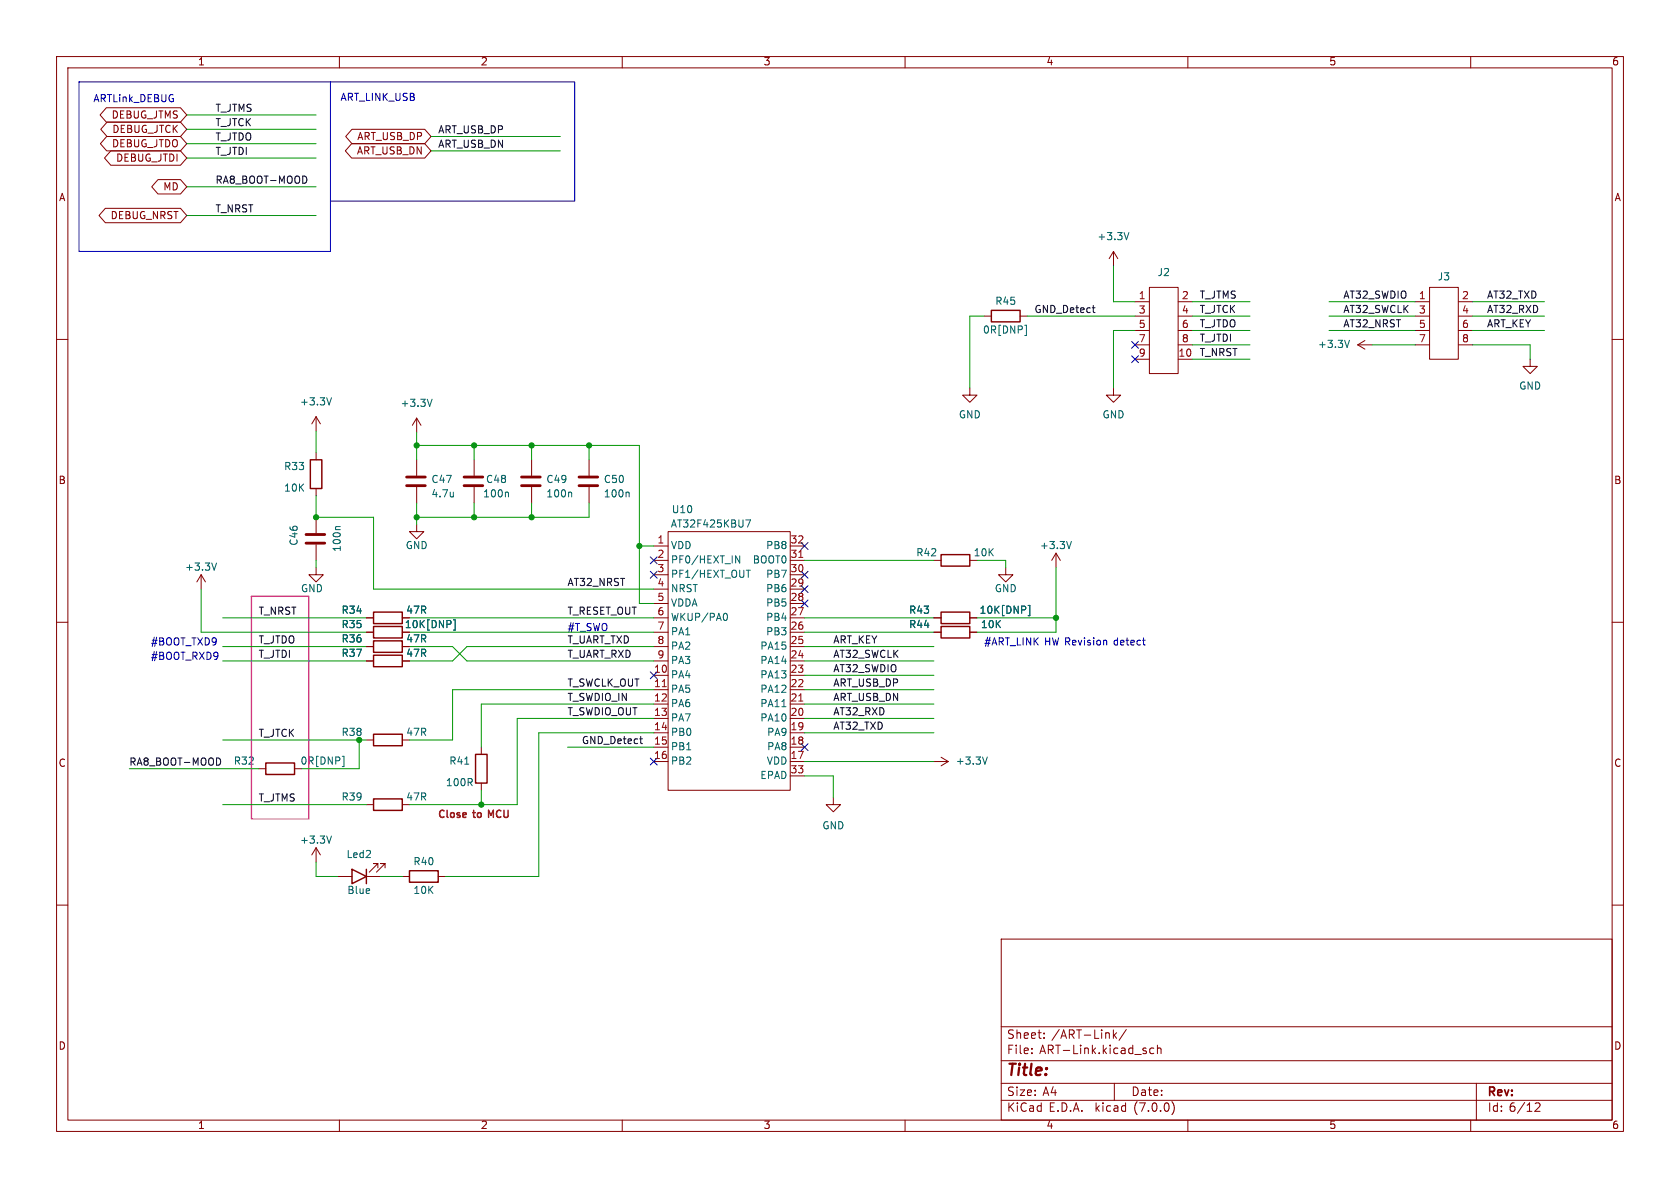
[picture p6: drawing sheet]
<svg xmlns="http://www.w3.org/2000/svg" width="297mm" height="210mm" viewBox="0 0 297 210" stroke-linecap="round" stroke-linejoin="round" font-family="sans-serif">
<g fill="none" stroke="#840000" stroke-width=".18">
<path d="M10 10h277v190h-277zM12 12h273v186h-273zM18.8 19h13.1l1.1 1.3-1.1 1.3h-13.1l-1.1-1.3zM60 10v2M110 10v2M160 10v2M210 10v2M260 10v2M18.6 36.8h13.3l1.1 1.3-1.1 1.3h-13.3l-1.1-1.3zM18.9 24.1h13l1.1 1.3-1.1 1.3h-13l-1.2-1.3zM18.9 21.6h13l1.1 1.3-1.1 1.2h-13l-1.1-1.2zM19.6 26.7h12.3l1.1 1.2-1.1 1.3h-12.3l-1.1-1.3z"/>
<path d="M27.9 31.7h4l1.1 1.3-1.1 1.3h-4l-1.1-1.3zM62.2 25.4h12.9l1.1 1.3-1.1 1.2h-12.9l-1.1-1.2zM62.2 22.9h12.9l1.1 1.2-1.1 1.3h-12.9l-1.1-1.3zM10 60h2M174 55.9h1.3M180.3 55.9h1.3M196.8 44.5v2.5M196.8 44.5l-.7 1.2M196.8 44.5l.8 1.2M200.7 55.9h2.5M200.7 53.3h2.5M200.7 58.4h2.5"/>
<path d="M203.2 50.8h5.1v15.2h-5.1zM208.3 55.9h2.5M208.3 53.3h2.5M208.3 58.4h2.5M250.2 55.9h2.5M250.2 53.3h2.5M250.2 58.4h2.5M252.7 50.8h5.1v12.7h-5.1zM257.8 55.9h2.5M257.8 53.3h2.5M257.8 58.4h2.5M285 60h2"/>
<path d="M55.9 73.7l-.8 1.2M55.9 73.7v2.5M55.9 73.7l.7 1.2M73.7 73.9l-.8 1.3M73.7 73.9v2.6M73.7 73.9l.7 1.3M171.4 68.6v1.3h1.3l-1.3 1.2-1.2-1.2h1.2M196.8 68.6v1.3h1.3l-1.3 1.2-1.2-1.2h1.2M200.7 63.5h2.5M200.7 61h2.5M208.3 63.5h2.5M208.3 61h2.5"/>
<path d="M240 61h2.6M240 61l1.3 .7M241.3 60.2l-1.3 .8M250.2 61h2.5M257.8 61h2.5M270.5 63.5v1.3h1.3l-1.3 1.2-1.3-1.2h1.3M55.9 80v1.3M55.9 86.4v1.2M55.9 91.4v2.8M55.9 96.3v2.8M73.7 92.7v1.3h1.2l-1.2 1.3-1.3-1.3h1.3M73.7 81.3v2.8"/>
<path d="M73.7 86.1v2.8M83.8 81.3v2.8M83.8 86.1v2.8M94 81.3v2.8M94 86.1v2.8M104.1 81.3v2.8M104.1 86.1v2.8M115.6 99.1h2.5M115.6 96.5h2.5M118.1 94h21.6v45.7h-21.6zM139.7 99.1h2.5M139.7 96.5h2.5"/>
<path d="M165.1 99.1h1.3M171.4 99.1h1.3M186.7 97.8l-.8 1.3M186.7 97.8v2.5M186.7 97.8l.8 1.3M10 110h2M35.6 101.6l-.8 1.3M35.6 101.6v2.5M35.6 101.6l.7 1.3M55.9 100.3v1.3h1.2l-1.2 1.3-1.3-1.3h1.3M64.8 116.8h1.2M64.8 109.2h1.2"/>
<path d="M64.8 111.8h1.2M64.8 114.3h1.2M71.1 116.8h1.3M71.1 109.2h1.3M71.1 114.3h1.3M115.6 116.8h2.5M115.6 109.2h2.5M115.6 111.8h2.5M115.6 119.4h2.5M115.6 114.3h2.5M115.6 106.7h2.5M115.6 104.1h2.5"/>
<path d="M115.6 101.6h2.5M139.7 116.8h2.5M139.7 109.2h2.5M139.7 111.8h2.5M139.7 119.4h2.5M139.7 114.3h2.5M139.7 106.7h2.5M139.7 104.1h2.5M139.7 101.6h2.5M165.1 109.2h1.3M165.1 111.8h1.3M171.4 109.2h1.3"/>
<path d="M171.4 111.8h1.3M177.8 100.3v1.3h1.3l-1.3 1.3-1.3-1.3h1.3M285 110h2M45.7 135.9h1.3M52.1 135.9h1.2M64.8 130.8h1.2M71.1 130.8h1.3M85.1 132.1v1.3M85.1 138.4v1.3M115.6 134.6h2.5M115.6 121.9h2.5M115.6 124.5h2.5"/>
<path d="M115.6 127h2.5M115.6 129.5h2.5M115.6 132.1h2.5M139.7 134.6h2.5M139.7 121.9h2.5M139.7 124.5h2.5M139.7 127h2.5M139.7 129.5h2.5M139.7 132.1h2.5M139.7 137.2h2.5M165.1 134.6h2.5M166.4 133.9l1.2 .7"/>
<path d="M167.6 134.6l-1.2 .8M10 160h2M55.9 149.9v2.5M55.9 149.9l-.8 1.2M55.9 149.9l.7 1.2M59.7 154.9h2.5M64.8 154.9h2.5M64.8 142.2h1.2M66.8 153.4v-.7h-.8h.8l-1.5 1.5M68.1 153.4v-.7h-.8h.8l-1.6 1.5M71.1 154.9h1.3M71.1 142.2h1.3"/>
<path d="M77.5 154.9h1.2M147.3 141v1.2h1.3l-1.3 1.3-1.3-1.3h1.3M285 160h2M177 166h108v32h-108zM60 198v2M110 198v2M160 198v2M177 194.5h108M177 191.5h108M177 187.5h108M177 181.5h108M182.4 186.1v.2"/>
<path d="M182.4 185.3v.2M184.6 183.4v.2M184.6 182.6v.2M196.8 182.1v1.5M197 183l.4 .6M197 191.5v3M197.4 182.6l-.6 .5M199.1 182l-1.3 1.9M204 185.3h-.5l-.2 .2v.5l.1 .2h.6M204.6 185.4l.2-.1h.4l.1 1M204.6 184.8v1.5M207.2 194.7a1.72 1.72 0 0 1 0 2.3"/>
<path d="M210 198v2M260 198v2M261 191.5v6.5M271.4 195.1l.6-.1 .2 .1 .1 .3-1 1.1h1"/>
</g>
<g fill="none" stroke="#840000" stroke-width=".25">
<path d="M175.3 54.9h5v2h-5zM54.9 81.3h2v5.1h-2zM166.4 98h5v2.1h-5zM66 115.8h5.1v2.1h-5.1zM66 113.3h5.1v2h-5.1zM66 110.7h5.1v2.1h-5.1zM66 108.2h5.1v2h-5.1zM166.4 108.2h5v2h-5zM166.4 110.7h5v2.1h-5zM47 134.9h5.1v2h-5.1zM66 129.8h5.1v2h-5.1zM84.1 133.4h2v5h-2z"/>
<path d="M62.2 153.7l2.6 1.2-2.6 1.3zM64.8 153.7v2.5M66 141.2h5.1v2.1h-5.1zM72.4 153.9h5.1v2.1h-5.1z"/>
</g>
<g fill="none" stroke="#006464" stroke-width=".18">
<path d="M181.2 57.5h.3v1.8h-.3M199.6 41.1l-.5 1.3M58.6 70.3l-.4 1.3M76.4 70.6l-.4 1.2M238.6 60.2l-.5 1.2M38.3 99.5l-.4 1.3M60.2 93.1h-.7l-.2 .2M89.7 87l.2 .2v.6M100.9 87l.2 .2v.6M111 87l.2 .2v.6M130 98.3l.8 1.2v-1.2M131.8 91.9h.9l-.6 1.3"/>
<path d="M189.4 95.7l-.4 1.3M80.2 109.6h.3v1.8h-.3M128.3 108.4a.79 .79 0 0 1 0 1.3M131.9 100.8h.7M181.8 107h.3v1.8h-.3M60.5 133.7h.3v1.8h-.3M138.2 124.9h.8M174.5 133.8l-.4 1.3M58.6 147.8l-.4 1.3"/>
</g>
<path d="M54.1 94.5h3.3M54.1 96h3.3M71.9 84.3h3.3M71.9 85.9h3.3M82 84.3h3.3M82 85.9h3.3M92.2 84.3h3.3M92.2 85.9h3.3M102.4 84.3h3.3M102.4 85.9h3.3" fill="none" stroke="#840000" stroke-width=".5"/>
<path d="M141.2 98.5h.7M117.1 121.4h.7M141.2 123.9h.7" fill="none" stroke="#a90000" stroke-width=".18"/>
<path d="M54.1 31.3l.1 .4-.1 .5M193.1 54.4h.5M193.5 55.3h.1M38.9 134.2l.1 .3-.1 .6M113.1 130.6h.5M113.5 131.5h.1" fill="none" stroke="#0f0f0f" stroke-width=".18"/>
<path d="M14 14.5h44.4v30h-44.4zM58.4 14.5h43.2v21.1h-43.2zM195.6 113.2l.1 .8" fill="none" stroke="#0000c2" stroke-width=".18"/>
<path d="M44.4 105.4h10.2v39.4h-10.2z" fill="none" stroke="#f0f" stroke-width=".25"/>
<g fill="none" stroke="#009600" stroke-width=".18">
<path d="M33 25.4h22.9M33 38.1h22.9M33 33h22.9M33 27.9h22.9M33 20.3h22.9M33 22.9h22.9M76.2 24.1h22.9M76.2 26.7h22.9M174 55.9h-2.6v12.7M181.6 55.9h19.1M196.8 47v6.3h3.9M200.7 58.4h-3.9v10.2"/>
<path d="M210.8 55.9h10.2M210.8 53.3h10.2M210.8 58.4h10.2M234.9 55.9h15.3M234.9 53.3h15.3M234.9 58.4h15.3M260.3 55.9h12.7M260.3 53.3h12.7M260.3 58.4h12.7M55.9 76.2v3.8M73.7 76.5v4.8M73.7 78.7h39.3v28h2.6"/>
<path d="M83.8 78.7v2.6M94 78.7v2.6M104.1 78.7v2.6M210.8 61h10.2M210.8 63.5h10.2M242.6 61h7.6M260.3 61h10.2v2.5M55.9 87.6v3.8h10.1v12.7h49.6M55.9 99.1v1.2M73.7 88.9v3.8M83.8 88.9v2.5M94 88.9v2.5"/>
<path d="M104.1 88.9v2.5h-30.4M113 96.5h2.6M142.2 99.1h22.9M172.7 99.1h5.1v1.2M35.6 104.1v7.7h29.2M39.4 116.8h25.4M39.4 109.2h25.4M39.4 114.3h25.4M72.4 114.3h7.6l2.5 2.5h33.1M72.4 109.2h43.2M72.4 111.8h43.2M115.6 114.3h-33.1l-2.5 2.5h-7.6"/>
<path d="M142.2 116.8h22.9M142.2 109.2h22.9M142.2 111.8h22.9M142.2 114.3h22.9M142.2 119.4h22.9M172.7 109.2h14M186.7 100.3v11.5h-14M22.9 135.9h22.8M39.4 130.8h25.4M63.5 130.8v5.1h-10.2M85.1 139.7v2.5M100.3 132.1h15.3"/>
<path d="M115.6 124.5h-30.5v7.6M115.6 127h-24.2v15.2h-19M115.6 129.5h-20.4v25.4h-16.5M115.6 121.9h-35.6v8.9h-7.6M142.2 129.5h22.9M142.2 124.5h22.9M142.2 127h22.9M142.2 137.2h5.1v3.8M142.2 121.9h22.9M142.2 134.6h22.9M39.4 142.2h25.4M55.9 152.4v2.5h3.8"/>
<path d="M67.3 154.9h3.8"/>
</g>
<g fill="none" stroke="#000084" stroke-width=".18">
<path d="M200.1 60.4l1.2 1.2M200.1 62.9l1.2 1.2M201.3 60.4l-1.2 1.2M201.3 62.9l-1.2 1.2M115 98.5l1.2 1.2M116.2 98.5l-1.2 1.2M141.6 95.9l1.2 1.2M142.8 95.9l-1.2 1.2M115 101l1.2 1.2M115 118.8l1.2 1.2M116.2 101l-1.2 1.2M116.2 118.8l-1.2 1.2"/>
<path d="M141.6 101l1.2 1.2M141.6 103.5l1.2 1.2M141.6 106.1l1.2 1.2M142.8 101l-1.2 1.2M142.8 103.5l-1.2 1.2M142.8 106.1l-1.2 1.2M115 134l1.2 1.2M116.2 134l-1.2 1.2M141.6 131.5l1.2 1.2M142.8 131.5l-1.2 1.2"/>
</g>
<g fill="#009600" stroke="#009600" stroke-width=".18">
<circle cx="94" cy="91.4" r=".46"/>
<circle cx="94" cy="78.7" r=".46"/>
<circle cx="104.1" cy="78.7" r=".46"/>
<circle cx="55.9" cy="91.4" r=".46"/>
<circle cx="113" cy="96.5" r=".46"/>
<circle cx="83.8" cy="78.7" r=".46"/>
<circle cx="83.8" cy="91.4" r=".46"/>
<circle cx="73.7" cy="91.4" r=".46"/>
<circle cx="85.1" cy="142.2" r=".46"/>
<circle cx="186.7" cy="109.2" r=".46"/>
<circle cx="63.5" cy="130.8" r=".46"/>
<circle cx="73.7" cy="78.7" r=".46"/>
</g>
<text font-size="2.8" fill="#840000" x="178" y="190.8">Title:</text>
<g font-size="2.1" fill="#840000">
<text x="178" y="183.9">Sheet:</text>
<text x="185.9" y="183.9">/ART-Link/</text>
<text x="178" y="186.6">File:</text>
<text x="183.8" y="186.6">ART-Link.kicad_sch</text>
<text x="178" y="196.8">KiCad</text>
<text x="178" y="194">Size:</text>
<text x="184.3" y="194">A4</text>
<text x="185.4" y="196.8">E.D.A.</text>
<text x="193.7" y="196.8">kicad</text>
<text x="200" y="194">Date:</text>
<text x="200.6" y="196.8">(7.0.0)</text>
<text x="263" y="194.2">Rev:</text>
<text x="263" y="196.8">Id: 6/12</text>
</g>
<g font-size="1.8" fill="#840000">
<text x="35" y="11.8">1</text>
<text x="85" y="11.8">2</text>
<text x="135" y="11.8">3</text>
<text x="185" y="11.8">4</text>
<text x="235" y="11.8">5</text>
<text x="285" y="11.8">6</text>
<text x="19.6" y="21.2">DEBUG_JTMS</text>
<text x="19.7" y="23.8">DEBUG_JTCK</text>
<text x="19.7" y="26.3">DEBUG_JTDO</text>
<text x="20.4" y="28.9">DEBUG_JTDI</text>
<text x="63" y="27.6">ART_USB_DN</text>
<text x="63" y="25">ART_USB_DP</text>
<text x="10.4" y="35.8">A</text>
<text x="28.7" y="33.9">MD</text>
<text x="285.4" y="35.8">A</text>
<text x="19.4" y="39">DEBUG_NRST</text>
<text x="10.3" y="85.8">B</text>
<text x="285.3" y="85.8">B</text>
<text x="71.5" y="111.3">10K[DNP]</text>
<text x="10.3" y="135.8">C</text>
<text x="285.3" y="135.8">C</text>
<text x="10.3" y="185.8">D</text>
<text x="285.3" y="185.8">D</text>
<text x="35" y="199.8">1</text>
<text x="85" y="199.8">2</text>
<text x="135" y="199.8">3</text>
<text x="185" y="199.8">4</text>
<text x="235" y="199.8">5</text>
<text x="285" y="199.8">6</text>
</g>
<g font-size="1.8" fill="#0000c2">
<text x="16.5" y="18.3">ARTLink_DEBUG</text>
<text x="60.2" y="18">ART_LINK_USB</text>
<text x="100.3" y="111.8">#T_SWO</text>
<text x="26.7" y="116.8">#BOOT_RXD9</text>
<text x="26.7" y="114.3">#BOOT_TXD9</text>
<text x="174" y="114.3">#ART_LINK</text>
<text x="184.7" y="114.3">HW Revision</text>
<text x="197.1" y="114.3">detect</text>
</g>
<g font-size="1.8" fill="#0f0f0f">
<text x="38.1" y="22.5">T_JTCK</text>
<text x="38.1" y="20">T_JTMS</text>
<text x="77.5" y="23.8">ART_USB_DP</text>
<text x="38.1" y="27.6">T_JTDI</text>
<text x="38.1" y="25.1">T_JTDO</text>
<text x="77.5" y="26.3">ART_USB_DN</text>
<text x="38.1" y="32.7">RA8_BOOT-MOOD</text>
<text x="38.1" y="37.8">T_NRST</text>
<text x="212.1" y="53">T_JTMS</text>
<text x="237.5" y="53">AT32_SWDIO</text>
<text x="262.9" y="53">AT32_TXD</text>
<text x="182.9" y="55.5">GND_Detect</text>
<text x="212.1" y="55.5">T_JTCK</text>
<text x="212.1" y="58.1">T_JTDO</text>
<text x="237.5" y="58.1">AT32_NRST</text>
<text x="237.5" y="55.5">AT32_SWCLK</text>
<text x="262.9" y="55.5">AT32_RXD</text>
<text x="262.9" y="58.1">ART_KEY</text>
<text x="212.1" y="60.6">T_JTDI</text>
<text x="212.1" y="63.2">T_NRST</text>
<text x="100.3" y="103.8">AT32_NRST</text>
<text x="45.7" y="114">T_JTDO</text>
<text x="45.7" y="108.9">T_NRST</text>
<text x="100.3" y="114">T_UART_TXD</text>
<text x="100.3" y="108.9">T_RESET_OUT</text>
<text x="147.3" y="114">ART_KEY</text>
<text x="45.7" y="116.5">T_JTDI</text>
<text x="100.3" y="116.5">T_UART_RXD</text>
<text x="147.3" y="119">AT32_SWDIO</text>
<text x="147.3" y="116.5">AT32_SWCLK</text>
<text x="100.3" y="124.1">T_SWDIO_IN</text>
<text x="100.3" y="121.6">T_SWCLK_OUT</text>
<text x="147.3" y="124.1">ART_USB_DN</text>
<text x="147.3" y="121.6">ART_USB_DP</text>
<text x="45.7" y="130.5">T_JTCK</text>
<text x="100.3" y="126.7">T_SWDIO_OUT</text>
<text x="102.9" y="131.7">GND_Detect</text>
<text x="147.3" y="129.2">AT32_TXD</text>
<text x="147.3" y="126.7">AT32_RXD</text>
<text x="22.9" y="135.5">RA8_BOOT-MOOD</text>
<text x="45.7" y="141.9">T_JTMS</text>
</g>
<g font-size="1.8" fill="#006464">
<text x="193.9" y="42.7">+3.3V</text>
<text x="204.6" y="49.1">J2</text>
<text x="254.1" y="49.8">J3</text>
<text x="173.7" y="59.2">0R[DNP]</text>
<text x="175.9" y="54.2">R45</text>
<text x="232.9" y="61.8">+3.3V</text>
<text x="53" y="71.9">+3.3V</text>
<text x="268.5" y="69.2">GND</text>
<text x="70.8" y="72.2">+3.3V</text>
<text x="169.5" y="74.2">GND</text>
<text x="194.9" y="74.2">GND</text>
<text x="50.2" y="83.4">R33</text>
<text x="50.2" y="87.2">10K</text>
<text x="76.2" y="85.7">C47</text>
<text x="76.2" y="88.2">4.7u</text>
<text x="85.4" y="88.2">100n</text>
<text x="85.9" y="85.7">C48</text>
<text x="96.5" y="85.7">C49</text>
<text x="96.5" y="88.2">100n</text>
<text x="106.7" y="85.7">C50</text>
<text x="106.7" y="88.2">100n</text>
<text x="118.5" y="93.5">AT32F425KBU7</text>
<text x="118.7" y="91">U10</text>
<text x="32.7" y="101.2">+3.3V</text>
<text x="52.9" y="96.5" transform="rotate(-90 52.9 96.5)">C46</text>
<text x="60.5" y="97.6" transform="rotate(-90 60.5 97.6)">100n</text>
<text x="71.7" y="97.3">GND</text>
<text x="118.6" y="97.3">VDD</text>
<text x="118.6" y="99.9">PF0/HEXT_IN</text>
<text x="133" y="99.9">BOOT0</text>
<text x="135.3" y="97.3">PB8</text>
<text x="161.9" y="98.6">R42</text>
<text x="172.1" y="98.6">10K</text>
<text x="183.8" y="97.3">+3.3V</text>
<text x="53.1" y="105">GND</text>
<text x="118.6" y="102.4">PF1/HEXT_OUT</text>
<text x="118.6" y="105">NRST</text>
<text x="118.6" y="107.5">VDDA</text>
<text x="135.3" y="107.5">PB5</text>
<text x="135.3" y="105">PB6</text>
<text x="135.3" y="102.4">PB7</text>
<text x="175.8" y="105">GND</text>
<text x="60.3" y="113.9">R36</text>
<text x="60.3" y="111.3">R35</text>
<text x="60.3" y="108.8">R34</text>
<text x="71.8" y="113.9">47R</text>
<text x="71.8" y="108.8">47R</text>
<text x="118.6" y="110">WKUP/PA0</text>
<text x="118.6" y="112.6">PA1</text>
<text x="135.3" y="112.6">PB3</text>
<text x="135.3" y="110">PB4</text>
<text x="160.7" y="108.8">R43</text>
<text x="160.7" y="111.3">R44</text>
<text x="173.1" y="108.8">10K[DNP]</text>
<text x="173.4" y="111.3">10K</text>
<text x="60.3" y="116.4">R37</text>
<text x="71.8" y="116.4">47R</text>
<text x="118.6" y="115.1">PA2</text>
<text x="118.6" y="117.7">PA3</text>
<text x="134.3" y="117.7">PA14</text>
<text x="134.3" y="115.1">PA15</text>
<text x="118.6" y="120.2">PA4</text>
<text x="118.6" y="122.7">PA5</text>
<text x="118.6" y="125.3">PA6</text>
<text x="134.3" y="125.3">PA11</text>
<text x="134.3" y="122.7">PA12</text>
<text x="134.3" y="120.2">PA13</text>
<text x="60.3" y="130.4">R38</text>
<text x="71.8" y="130.4">47R</text>
<text x="118.6" y="127.8">PA7</text>
<text x="118.6" y="130.4">PB0</text>
<text x="134.3" y="127.8">PA10</text>
<text x="135.5" y="130.4">PA9</text>
<text x="41.3" y="135.4">R32</text>
<text x="53.1" y="135.4">0R[DNP]</text>
<text x="79.4" y="135.4">R41</text>
<text x="118.6" y="132.9">PB1</text>
<text x="118.6" y="135.4">PB2</text>
<text x="134.3" y="138">EPAD</text>
<text x="135.4" y="135.4">VDD</text>
<text x="135.5" y="132.9">PA8</text>
<text x="168.9" y="135.4">+3.3V</text>
<text x="60.3" y="141.8">R39</text>
<text x="71.8" y="141.8">47R</text>
<text x="78.8" y="139.3">100R</text>
<text x="53" y="149.4">+3.3V</text>
<text x="145.3" y="146.9">GND</text>
<text x="61.2" y="152">Led2</text>
<text x="73" y="153.2">R40</text>
<text x="61.4" y="158.3">Blue</text>
<text x="73" y="158.3">10K</text>
</g>
<g font-size="1.8" fill="#a90000">
<text x="201.3" y="53.1">1</text>
<text x="208.9" y="53.1">2</text>
<text x="250.8" y="53.1">1</text>
<text x="258.4" y="53.1">2</text>
<text x="201.3" y="55.6">3</text>
<text x="201.3" y="58.2">5</text>
<text x="208.9" y="55.6">4</text>
<text x="208.9" y="58.2">6</text>
<text x="250.8" y="55.6">3</text>
<text x="250.8" y="58.2">5</text>
<text x="258.4" y="55.6">4</text>
<text x="258.4" y="58.2">6</text>
<text x="201.3" y="60.7">7</text>
<text x="201.3" y="63.2">9</text>
<text x="208.3" y="63.2">10</text>
<text x="208.9" y="60.7">8</text>
<text x="250.8" y="60.7">7</text>
<text x="258.4" y="60.7">8</text>
<text x="116.2" y="96.3">1</text>
<text x="116.2" y="98.8">2</text>
<text x="116.2" y="101.3">3</text>
<text x="139.7" y="101.3">30</text>
<text x="139.7" y="98.8">31</text>
<text x="139.7" y="96.3">32</text>
<text x="116.2" y="103.9">4</text>
<text x="116.2" y="106.4">5</text>
<text x="139.7" y="106.4">28</text>
<text x="139.7" y="103.9">29</text>
<text x="116.2" y="109">6</text>
<text x="116.2" y="111.5">7</text>
<text x="139.7" y="111.5">26</text>
<text x="139.7" y="109">27</text>
<text x="115.6" y="119.1">10</text>
<text x="116.2" y="114">8</text>
<text x="116.2" y="116.6">9</text>
<text x="139.7" y="119.1">23</text>
<text x="139.7" y="116.6">24</text>
<text x="139.7" y="114">25</text>
<text x="115.6" y="121.7">11</text>
<text x="115.6" y="124.2">12</text>
<text x="139.7" y="124.2">21</text>
<text x="139.7" y="121.7">22</text>
<text x="115.6" y="126.7">13</text>
<text x="115.6" y="129.3">14</text>
<text x="115.6" y="131.8">15</text>
<text x="139.7" y="131.8">18</text>
<text x="139.7" y="129.3">19</text>
<text x="139.7" y="126.7">20</text>
<text x="115.6" y="134.4">16</text>
<text x="139.7" y="134.4">17</text>
<text x="139.7" y="136.9">33</text>
</g>
<g font-size="1.8" fill="#c20000">
<text x="77.5" y="144.8">Close</text>
<text x="83.8" y="144.8">to</text>
<text x="86.8" y="144.8">MCU</text>
</g>
</svg>
